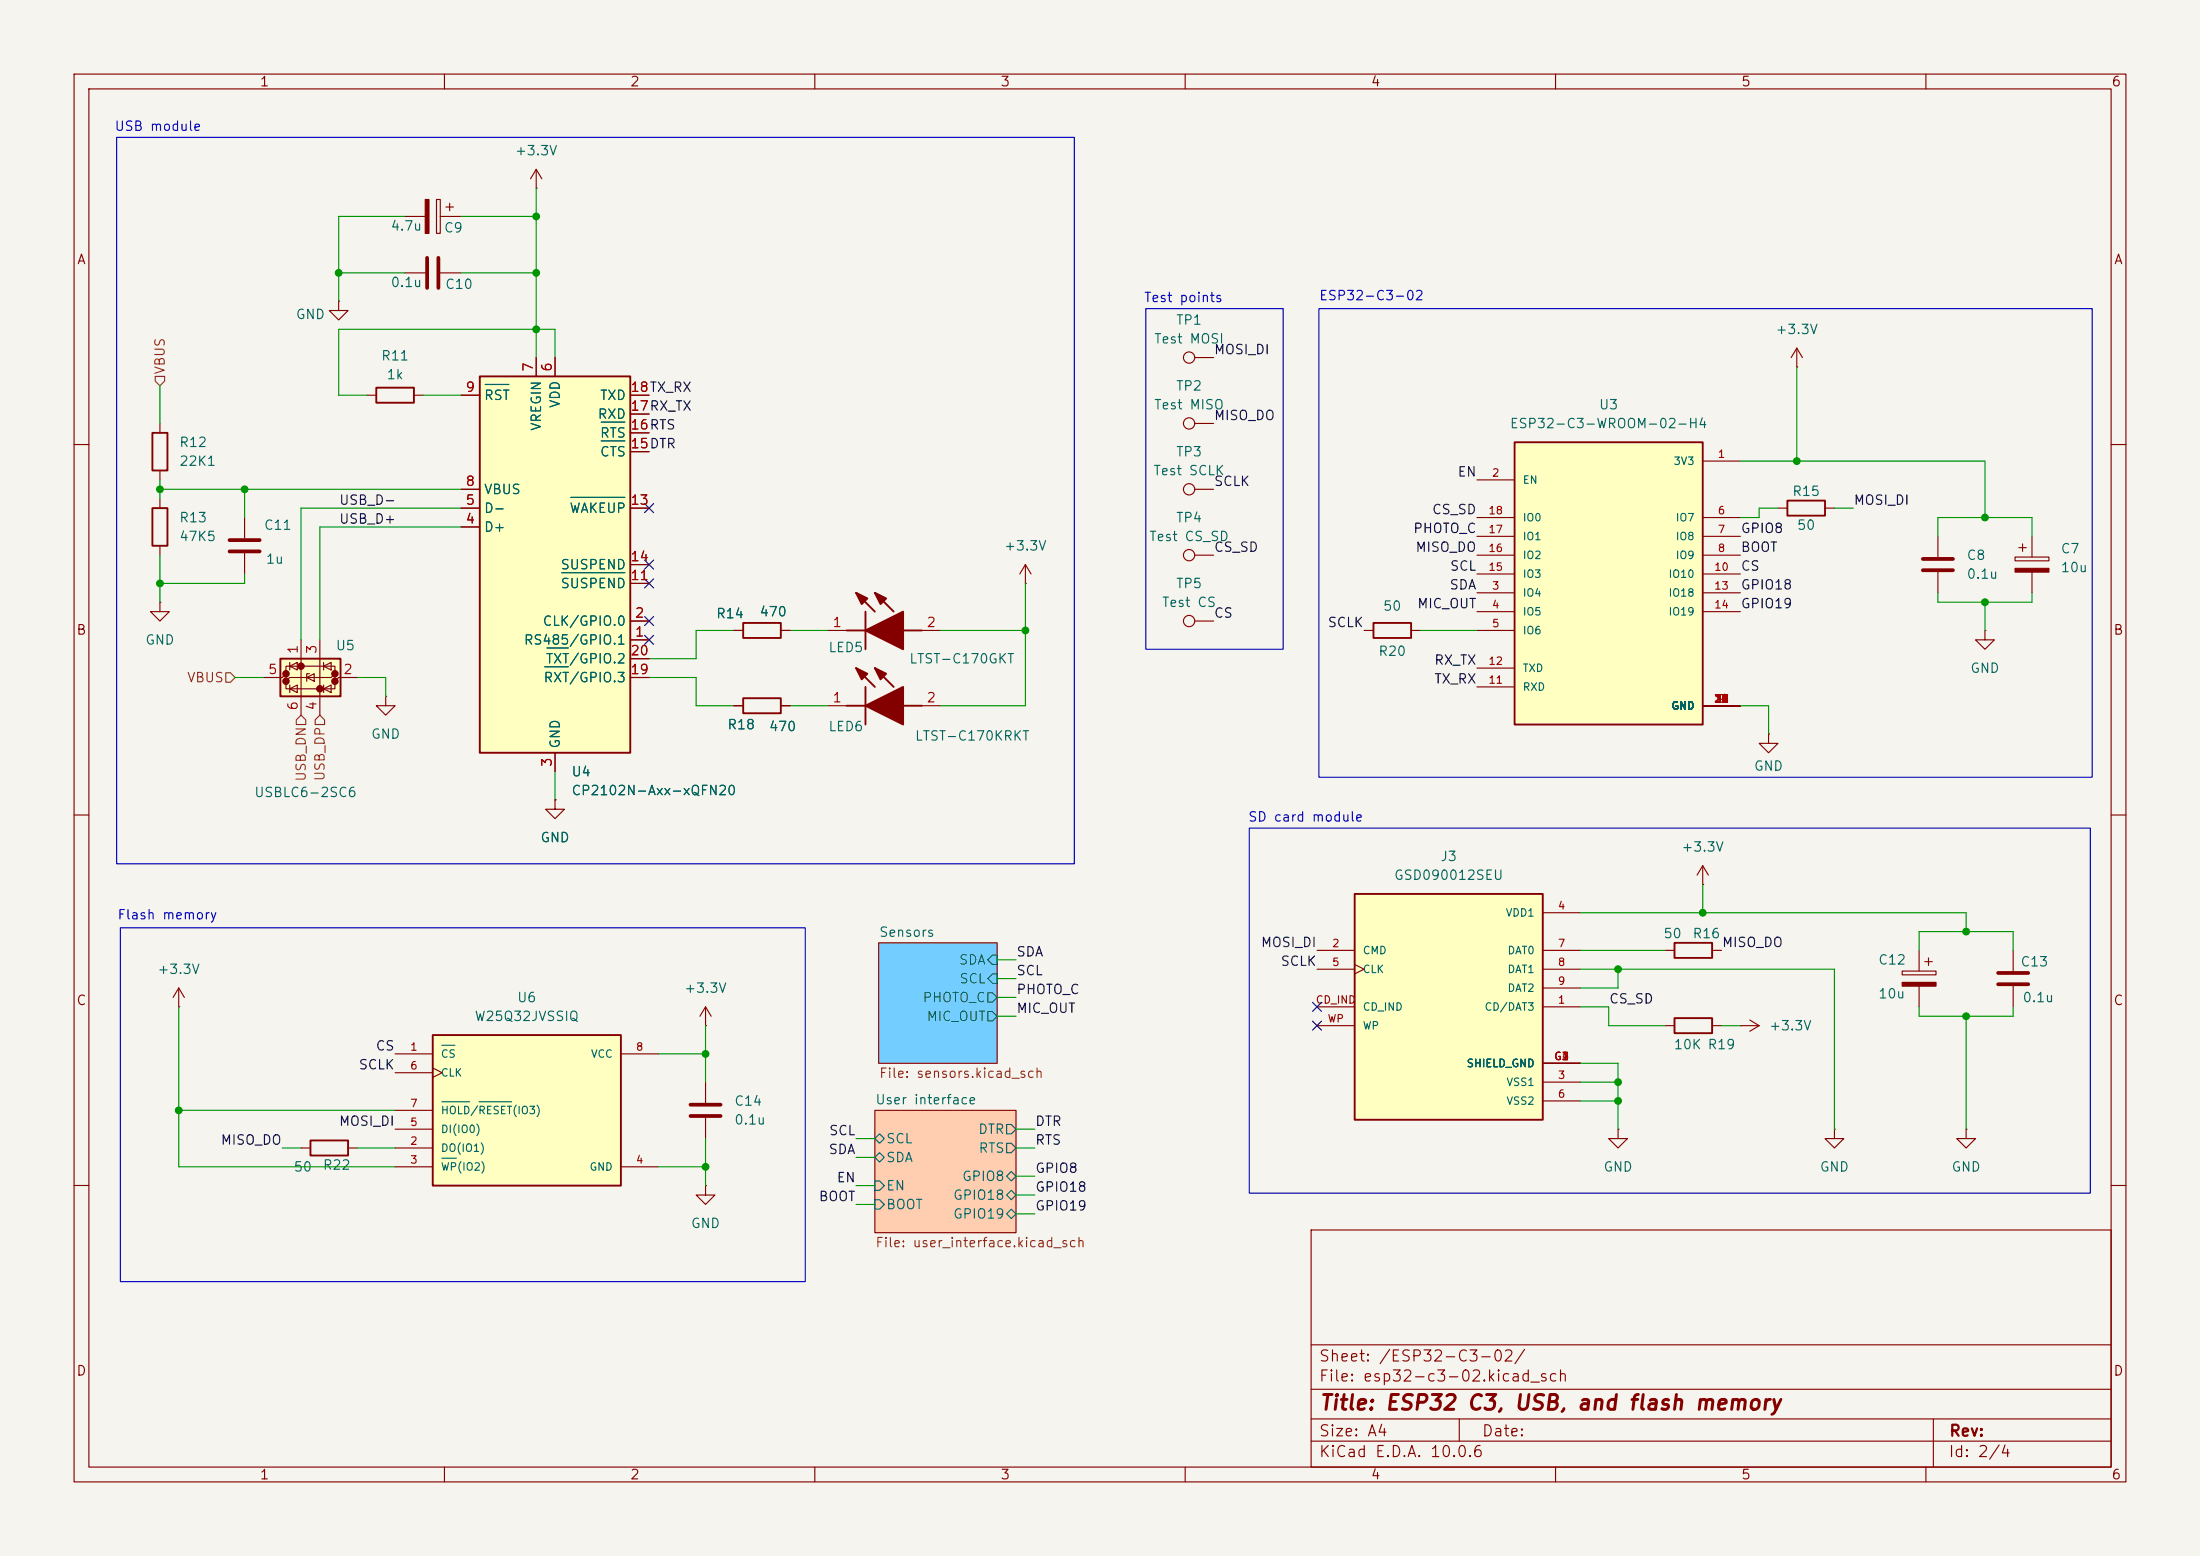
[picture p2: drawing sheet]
<svg xmlns="http://www.w3.org/2000/svg" width="297mm" height="210mm" viewBox="0 0 297 210" stroke-linecap="round" stroke-linejoin="round" font-family="sans-serif">
<path d="M0 0h297v210h-297z" fill="#f5f4ef" stroke="#f5f4ef" stroke-width=".14"/>
<g fill="none" stroke="#840000" stroke-width=".15">
<path d="M10 10h277v190h-277zM12 12h273v186h-273zM60 10v2M110 10v2M160 10v2M210 10v2M260 10v2M161.3 48.3h2.5M10 60h2M285 60h2M21.6 81.3v1.3h1.3l-1.3 1.2-1.3-1.2h1.3M21.6 81.3h.1"/>
<path d="M10 110h2M285 110h2M118.6 127.3h16v16.2h-16zM118.1 149.9h19.1v16.5h-19.1zM218.4 152.4v1.3h1.3l-1.3 1.2-1.2-1.2h1.2M218.4 152.4h.1M10 160h2M177 166h108v32h-108zM285 160h2M60 198v2M110 198v2M160 198v2"/>
<path d="M177 194.5h108M177 191.5h108M177 187.5h108M177 181.5h108M197 191.5v3M210 198v2M260 198v2M261 191.5v6.5"/>
<circle cx="160.5" cy="48.3" r=".76"/>
</g>
<path d="M118.1 149.9h19.1v16.5h-19.1z" fill="#ffcdaf" stroke="#ffcdaf" stroke-width=".14"/>
<path d="M118.6 127.3h16v16.2h-16z" fill="#74cdff" stroke="#74cdff" stroke-width=".14"/>
<g fill="none" stroke="#006464" stroke-width=".15">
<path d="M133.3 136.5h.7l.6 .7-.6 .6h-.7zM133.3 134h.7l.6 .6-.6 .7h-.7zM134 131.4h.6v1.3h-.6l-.7-.6zM134 128.9h.6v1.3h-.6l-.7-.7zM118.1 159.4h.6l.7 .6-.7 .7h-.6zM118.1 153.7l.6-.7 .7 .7-.7 .6zM118.1 156.2l.6-.6 .7 .6-.7 .6zM135.9 151.8h.6l.7 .6-.7 .6h-.6zM135.9 158.8l.6-.7 .7 .7-.7 .6zM135.9 154.3h.6l.7 .6-.7 .7h-.6zM118.1 161.9h.6l.7 .7-.7 .6h-.6zM135.9 161.3l.6-.6 .7 .6-.7 .6z"/>
<path d="M135.9 163.8l.6-.6 .7 .6-.7 .7z"/>
</g>
<path d="M58.4 139.7h25.4v20.3h-25.4z" fill="#ffffc2"/>
<g fill="none" stroke="#840000" stroke-width=".25">
<path d="M20.6 58.4h2v5.1h-2zM100.3 94.2h5.1v2.1h-5.1zM100.3 84.1h5.1v2h-5.1zM114.3 95.3h2.5M114.3 85.1h2.5M115.6 90.2l2.5 2.5M115.6 80l2.5 2.6M116.8 82.6v5M116.8 92.7v5.1M118.1 90.2l2.5 2.5M118.1 80l2.5 2.6M121.9 95.3h2.6"/>
<path d="M121.9 85.1h2.6M185.4 84.1h5.1v2h-5.1zM58.4 139.7h25.4v20.3h-25.4zM226.1 127.3h5v2h-5zM226.1 137.4h5v2h-5zM41.9 153.9h5.1v2.1h-5.1z"/>
</g>
<g fill="none" stroke="#840000" stroke-width=".15">
<path d="M21.6 57.2v1.2M21.6 63.5v1.3M52.1 94v1.3h1.2l-1.2 1.2-1.3-1.2h1.3M52.1 94h.1M99.1 85.1h1.2M99.1 95.3h1.2M105.4 85.1h1.3M105.4 95.3h1.3M111.8 85.1h2.5M111.8 95.3h2.5M124.5 85.1h2.5M124.5 95.3h2.5"/>
<path d="M184.1 85.1h1.3M190.5 85.1h1.3M74.9 108v1.2h1.3l-1.3 1.3-1.2-1.3h1.2M74.9 108h.1M24.1 135.9h.1M24.1 133.4l-.7 1.2M24.1 133.4l.8 1.2M24.1 133.4v2.5M95.2 138.4h.1M95.2 135.9v2.5M95.2 135.9l-.7 1.3M95.2 135.9l.8 1.3"/>
<path d="M224.8 128.3h1.3M224.8 138.4h1.3M231.1 128.3h1.3M231.1 138.4h1.3M40.6 154.9h1.3M47 154.9h1.3M53.3 142.2h5.1M53.3 154.9h5.1M53.3 157.5h5.1M53.3 152.4h5.1M53.3 144.8h5.1M53.3 149.9h5.1"/>
<path d="M58.4 144.1l1.3 .7-1.3 .6M83.8 142.2h5.1M83.8 157.5h5.1M95.2 146.1v2.7M95.2 150.9v2.8M95.2 160v1.3h1.3l-1.3 1.3-1.2-1.3h1.2M95.2 160h.1"/>
</g>
<path d="M59.6 141.1h1.8M59.6 156.3h2M59.6 148.7h3.8M64.7 148.7h4.4" fill="none" stroke="#006464" stroke-width=".15"/>
<path d="M93.2 149.1h4.1M93.2 150.6h4.1" fill="none" stroke="#840000" stroke-width=".51"/>
<g fill="#840000" stroke="#840000" stroke-width=".25">
<path d="M116.8 95.3l5.1-2.6v5.1z"/>
<path d="M115.6 90.2l1.5 .7-.8 .8z"/>
<path d="M118.1 90.2l1.5 .7-.7 .8z"/>
<path d="M116.8 85.1l5.1-2.5v5z"/>
<path d="M115.6 80l1.5 .8-.8 .7z"/>
<path d="M118.1 80l1.5 .8-.7 .7z"/>
</g>
<path d="M204.5 59.7h25.4v38.1h-25.4z" fill="#ffffc2"/>
<path d="M204.5 59.7h25.4v38.1h-25.4z" fill="none" stroke="#840000" stroke-width=".25"/>
<g fill="none" stroke="#840000" stroke-width=".15">
<path d="M199.4 64.8h5.1M199.4 69.9h5.1M199.4 72.4h5.1M199.4 74.9h5.1M199.4 77.5h5.1M229.9 62.2h5M229.9 69.9h5M229.9 72.4h5M229.9 74.9h5M229.9 77.5h5M199.4 80h5.1M199.4 82.6h5.1"/>
<path d="M199.4 85.1h5.1M199.4 92.7h5.1M199.4 90.2h5.1M229.9 80h5M229.9 82.6h5M229.9 95.3h5"/>
</g>
<path d="M64.8 50.8h20.3v50.8h-20.3z" fill="#ffffc2"/>
<path d="M64.8 50.8h20.3v50.8h-20.3z" fill="none" stroke="#840000" stroke-width=".25"/>
<g fill="none" stroke="#840000" stroke-width=".15">
<path d="M62.2 53.3h2.6M72.4 48.3v2.5M74.9 48.3v2.5M85.1 53.3h2.5M85.1 58.4h2.5M85.1 55.9h2.5M62.2 71.1h2.6M62.2 68.6h2.6M62.2 66h2.6M85.1 68.6h2.5M85.1 78.7h2.5M85.1 76.2h2.5"/>
<path d="M85.1 61h2.5M85.1 86.4h2.5M85.1 83.8h2.5M85.1 91.4h2.5M85.1 88.9h2.5M74.9 101.6v2.5"/>
</g>
<path d="M65.5 51.9h3.2M81.2 59.5h3.2M81.2 57h3.2M75.8 77.3h8.6M77 67.1h7.4M73.5 90h3.2M73.8 87.5h2.9" fill="none" stroke="#006464" stroke-width=".15"/>
<path d="M37.8 88.9h8.2v5.1h-8.2z" fill="#ffffc2"/>
<g fill="#840000" stroke="#840000" stroke-width=".51">
<circle cx="40.6" cy="89.9" r=".25"/>
<circle cx="38.6" cy="90.9" r=".25"/>
<circle cx="45.2" cy="90.9" r=".25"/>
<circle cx="38.6" cy="91.9" r=".25"/>
<circle cx="45.2" cy="91.9" r=".25"/>
<circle cx="43.2" cy="93" r=".25"/>
</g>
<g fill="none" stroke="#840000" stroke-width=".15">
<path d="M54.6 29.2h2.8M54.6 36.8h2.8M58.9 26.9h.5v4.6h-.5zM59.4 29.2h2.8M59.4 36.8h2.8M60.2 27.9h1M60.7 27.4v1M72.4 25.4h.1M72.4 22.9l-.8 1.2M72.4 22.9l.8 1.2M72.4 22.9v2.5M45.7 40.6v1.3h1.3l-1.3 1.3-1.3-1.3h1.3"/>
<path d="M45.7 40.6h.1M49.5 53.3h1.3M55.9 53.3h1.2M161.3 57.2h2.5M242.6 49.5h.1M242.6 47l-.8 1.3M242.6 47l.7 1.3M242.6 47v2.5M21.6 67.3v1.3M21.6 73.7v1.2M33 69.9v2.7M33 74.7v2.8"/>
<path d="M138.4 78.7h.1M138.4 76.2l-.7 1.3M138.4 76.2l.8 1.3M138.4 76.2v2.5M161.3 74.9h2.5M161.3 66h2.5M240 68.6h1.3M246.4 68.6h1.2M261.6 72.4v2.8M261.6 77.2v2.8M272 75.2h4.6v.5h-4.6zM272.5 73.9h1.1"/>
<path d="M273 73.4v1M274.3 72.4v2.8M274.3 77.2v2.8M35.6 91.4h2.5l.5-.5v1l.5-.5h5.6l.5-.5v1l.5-.5h2.6M38.6 90.9v-1h6.6v1M38.6 91.9v1.1h6.6v-1.1M39.1 89.9l1-.5v1zM39.1 93l1-.5v1zM39.1 89.4v1M39.1 92.5v1M40.6 86.4v10.1M41.4 91.4l1-.5v1z"/>
<path d="M41.8 90.9h-.4v1M43.2 86.4v10.1M43.7 89.9l1-.5v1zM43.7 93l1-.5v1zM43.7 89.4v1M43.7 92.5v1M161.3 83.8h2.5M238.8 99.1v1.2h1.2l-1.2 1.3-1.3-1.3h1.3M238.8 99.1h.1M268 85.1v1.3h1.2l-1.2 1.2-1.3-1.2h1.3M268 85.1h.1M229.9 119.4h.1"/>
<path d="M229.9 116.8l-.8 1.3M229.9 116.8l.7 1.3M229.9 116.8v2.6M234.9 138.4h.1M234.9 138.4h2.6M236.2 137.7l1.3 .7M237.5 138.4l-1.3 .8M256.8 131.1h4.6v.5h-4.6zM259.1 128.3v2.8M259.1 133.1v2.8M259.8 129.8h1.1M260.3 129.3v1"/>
<path d="M271.8 128.3v2.8M271.8 133.1v2.8M247.6 152.4v1.3h1.3l-1.3 1.2-1.2-1.2h1.2M247.6 152.4h.1M265.4 152.4v1.3h-1.2l1.2 1.2 1.3-1.2h-1.3M265.4 152.4h.1"/>
<circle cx="160.5" cy="57.1" r=".76"/>
<circle cx="160.5" cy="74.9" r=".76"/>
<circle cx="160.5" cy="66" r=".76"/>
<circle cx="160.5" cy="83.8" r=".76"/>
</g>
<path d="M50.8 52.3h5.1v2.1h-5.1zM20.6 68.6h2v5.1h-2zM241.3 67.6h5.1v2h-5.1zM37.8 88.9h8.2v5.1h-8.2z" fill="none" stroke="#840000" stroke-width=".25"/>
<g fill="#840000" stroke="#840000" stroke-width=".15">
<path d="M57.4 26.9h.5v4.6h-.5z"/>
<path d="M272 76.7h4.6v.5h-4.6z"/>
<path d="M256.8 132.6h4.6v.5h-4.6z"/>
</g>
<path d="M57.7 34.8v4.1M59.2 34.8v4.1M31 72.9h4.1M31 74.4h4.1M259.6 75.4h4.1M259.6 77h4.1M269.7 131.3h4.1M269.7 132.8h4.1" fill="none" stroke="#840000" stroke-width=".51"/>
<path d="M182.9 120.7h25.4v30.4h-25.4z" fill="#ffffc2"/>
<path d="M182.9 120.7h25.4v30.4h-25.4z" fill="none" stroke="#840000" stroke-width=".25"/>
<g fill="none" stroke="#840000" stroke-width=".15">
<path d="M62.2 53.3h2.6M72.4 48.3v2.5M74.9 48.3v2.5M85.1 53.3h2.5M85.1 58.4h2.5M85.1 55.9h2.5M62.2 71.1h2.6M62.2 68.6h2.6M62.2 66h2.6M85.1 68.6h2.5M85.1 78.7h2.5M85.1 76.2h2.5"/>
<path d="M85.1 61h2.5M85.1 86.4h2.5M85.1 83.8h2.5M85.1 91.4h2.5M85.1 88.9h2.5M99.1 85.1h1.2M99.1 95.3h1.2M105.4 85.1h1.3M105.4 95.3h1.3M74.9 108h.1M74.9 101.6v2.5M177.8 135.9h5.1"/>
<path d="M177.8 128.3h5.1M177.8 130.8h5.1M177.8 138.4h5.1M182.9 130.2l1.2 .6-1.2 .6M208.3 135.9h5.1M208.3 128.3h5.1M208.3 123.2h5.1M208.3 130.8h5.1M208.3 133.4h5.1M208.3 146.1h5.1M208.3 148.6h5.1M208.3 143.5h5.1"/>
</g>
<path d="M21 50.8h1.2v.6l-.6 .7-.6-.7zM30.5 90.8h.6l.6 .6-.6 .7h-.6zM40.6 96.5l.7 .7v.6h-1.3v-.6zM43.2 96.5l.6 .7v.6h-1.3v-.6z" fill="none" stroke="#725600" stroke-width=".15"/>
<g fill="none" stroke="#009600" stroke-width=".15">
<path d="M45.7 36.8h8.9M54.6 29.2h-8.9v11.4M62.2 36.8h10.2M62.2 29.2h10.2M72.4 25.4v22.9M21.6 52.1v5.1M57.1 53.3h5.1M74.9 48.3v-3.8h-29.2v8.8h3.8M242.6 49.5v12.7M21.6 64.8v2.5M21.6 74.9v6.4M21.6 66h40.6"/>
<path d="M33 66v3.9M33 77.5v1.2h-11.4M62.2 71.1h-19v15.3M62.2 68.6h-21.6v17.8M138.4 78.7v16.6h-11.4M234.9 62.2h33.1v7.7M240 68.6h-2.5v1.3h-2.6M247.6 68.6h2.6M261.6 72.4v-2.5h12.7v2.5M31.7 91.4h3.9M48.3 91.4h3.8v2.6M87.6 91.4h6.4v3.9h5.1"/>
<path d="M99.1 85.1h-5.1v3.8h-6.4M106.7 95.3h5.1M106.7 85.1h5.1M127 85.1h11.4M191.8 85.1h7.6M234.9 95.3h3.9v3.8M261.6 80v1.3h12.7v-1.3M268 81.3v3.8M74.9 104.1v3.9M229.9 119.4v3.8M24.1 135.9v21.6h29.2M95.2 138.4v7.7"/>
<path d="M134.6 134.6h2.6M134.6 137.2h2.6M134.6 132.1h2.6M134.6 129.5h2.6M213.4 128.3h11.4M213.4 130.8h34.2v21.6M213.4 123.2h52v2.5M213.4 135.9h3.8v2.5h7.6M218.4 130.8v2.6h-5M232.4 138.4h2.5M259.1 135.9v1.3h12.7v-1.3M259.1 128.3v-2.6h12.7v2.6"/>
<path d="M265.4 137.2v15.2M24.1 149.9h29.2M38.1 154.9h2.5M48.3 154.9h5M88.9 157.5h6.3M88.9 142.2h6.3M95.2 153.7v6.3M115.6 156.2h2.5M115.6 153.7h2.5M137.2 158.8h2.5M137.2 154.9h2.5M137.2 152.4h2.5"/>
<path d="M213.4 143.5h5v8.9M213.4 148.6h5M213.4 146.1h5M115.6 162.6h2.5M115.6 160h2.5M137.2 163.8h2.5M137.2 161.3h2.5"/>
</g>
<g fill="none" stroke="#000084" stroke-width=".15">
<path d="M87 75.6l1.2 1.2M87 68l1.2 1.2M87 78.1l1.2 1.2M88.2 75.6l-1.2 1.2M88.2 68l-1.2 1.2M88.2 78.1l-1.2 1.2M87 83.2l1.2 1.2M87 85.8l1.2 1.2M88.2 83.2l-1.2 1.2M88.2 85.8l-1.2 1.2M177.2 135.3l1.2 1.2M177.2 137.8l1.2 1.2"/>
<path d="M178.4 135.3l-1.2 1.2M178.4 137.8l-1.2 1.2"/>
</g>
<path d="M15.7 18.5h129.3v98.1h-129.3zM154.7 41.7h18.5v45.9h-18.5zM178.1 41.7h104.3v63.2h-104.3zM168.7 111.8h113.5v49.2h-113.5zM16.3 125.2h92.4v47.8h-92.4z" fill="none" stroke="#0000c2" stroke-width=".15"/>
<path d="M65.5 51.9h3.2M81.2 59.5h3.2M81.2 57h3.2M75.8 77.3h8.6M77 67.1h7.4M73.5 90h3.2M73.8 87.5h2.9" fill="none" stroke="#006464" stroke-width=".15"/>
<g fill="#009600" stroke="#009600" stroke-width=".14">
<circle cx="218.4" cy="148.6" r=".46"/>
<circle cx="218.4" cy="130.8" r=".46"/>
<circle cx="218.4" cy="146.1" r=".46"/>
<circle cx="268" cy="81.3" r=".46"/>
<circle cx="268" cy="69.9" r=".46"/>
<circle cx="242.6" cy="62.2" r=".46"/>
<circle cx="229.9" cy="123.2" r=".46"/>
<circle cx="265.4" cy="125.7" r=".46"/>
<circle cx="265.4" cy="137.2" r=".46"/>
<circle cx="45.7" cy="36.8" r=".46"/>
<circle cx="21.6" cy="78.7" r=".46"/>
<circle cx="21.6" cy="66" r=".46"/>
<circle cx="33" cy="66" r=".46"/>
<circle cx="95.2" cy="142.2" r=".46"/>
<circle cx="95.2" cy="157.5" r=".46"/>
<circle cx="138.4" cy="85.1" r=".46"/>
<circle cx="72.4" cy="36.8" r=".46"/>
<circle cx="72.4" cy="29.2" r=".46"/>
<circle cx="72.4" cy="44.5" r=".46"/>
<circle cx="24.1" cy="149.9" r=".46"/>
</g>
<text font-size="2" fill="#840000" x="178" y="190.8">Title: ESP32 C3, USB, and flash memory</text>
<g font-size="1.5" fill="#840000">
<text x="178" y="184.1">Sheet: /ESP32-C3-02/</text>
<text x="178" y="186.8">File: esp32-c3-02.kicad_sch</text>
<text x="178" y="197">KiCad E.D.A. 10.0.6</text>
<text x="178" y="194.2">Size: A4</text>
<text x="200" y="194.2">Date:</text>
<text x="263" y="197">Id: 2/4</text>
<text x="263" y="194.2">Rev:</text>
</g>
<g font-size="1.3" fill="#840000">
<text x="35" y="12">1</text>
<text x="85" y="12">2</text>
<text x="135" y="12">3</text>
<text x="185" y="12">4</text>
<text x="235" y="12">5</text>
<text x="285" y="12">6</text>
<text x="10.3" y="36">A</text>
<text x="285.3" y="36">A</text>
<text x="10.2" y="86">B</text>
<text x="285.2" y="86">B</text>
<text x="10.2" y="136">C</text>
<text x="285.2" y="136">C</text>
<text x="10.2" y="186">D</text>
<text x="285.2" y="186">D</text>
<text x="35" y="200">1</text>
<text x="85" y="200">2</text>
<text x="135" y="200">3</text>
<text x="185" y="200">4</text>
<text x="235" y="200">5</text>
<text x="285" y="200">6</text>
</g>
<g font-size="1.3" fill="#0000c2">
<text x="15.4" y="18">USB module</text>
<text x="154.3" y="41.1">Test points</text>
<text x="178" y="40.8">ESP32-C3-02</text>
<text x="168.4" y="111.2">SD card module</text>
<text x="15.8" y="124.4">Flash memory</text>
</g>
<g font-size="1.3" fill="#006464">
<text x="69.4" y="21.3">+3.3V</text>
<text x="52.7" y="31.4">4.7u</text>
<text x="59.8" y="31.7">C9</text>
<text x="52.7" y="39.1">0.1u</text>
<text x="60" y="39.3">C10</text>
<text x="39.8" y="43.4">GND</text>
<text x="155.7" y="46.7">Test MOSI</text>
<text x="158.7" y="44.1">TP1</text>
<text x="239.6" y="45.4">+3.3V</text>
<text x="51.4" y="49">R11</text>
<text x="52.1" y="51.5">1k</text>
<text x="158.7" y="53">TP2</text>
<text x="65.3" y="54.3">RST</text>
<text x="73.4" y="58.2" transform="rotate(-90 73.4 58.2)">VREGIN</text>
<text x="75.9" y="55.2" transform="rotate(-90 75.9 55.2)">VDD</text>
<text x="80.6" y="56.8">RXD</text>
<text x="80.9" y="59.4">RTS</text>
<text x="80.9" y="54.3">TXD</text>
<text x="155.7" y="55.6">Test MISO</text>
<text x="203.7" y="58.1">ESP32-C3-WROOM-02-H4</text>
<text x="215.8" y="55.6">U3</text>
<text x="24.1" y="60.7">R12</text>
<text x="24.1" y="63.2">22K1</text>
<text x="80.9" y="61.9">CTS</text>
<text x="155.6" y="64.5">Test SCLK</text>
<text x="158.7" y="61.9">TP3</text>
<text x="24.1" y="70.8">R13</text>
<text x="35.5" y="71.8">C11</text>
<text x="65.3" y="69.5">D-</text>
<text x="65.3" y="67">VBUS</text>
<text x="76.8" y="69.5">WAKEUP</text>
<text x="158.7" y="70.8">TP4</text>
<text x="241.9" y="67.3">R15</text>
<text x="242.5" y="71.8">50</text>
<text x="24.1" y="73.4">47K5</text>
<text x="35.8" y="76.4">1u</text>
<text x="65.3" y="72.1">D+</text>
<text x="75.6" y="77.2">SUSPEND</text>
<text x="135.5" y="74.6">+3.3V</text>
<text x="155" y="73.4">Test CS_SD</text>
<text x="265.4" y="75.9">C8</text>
<text x="278.1" y="75">C7</text>
<text x="278.1" y="77.5">10u</text>
<text x="75.6" y="79.7">SUSPEND</text>
<text x="96.6" y="83.8">R14</text>
<text x="102.5" y="83.5">470</text>
<text x="156.8" y="82.2">Test CS</text>
<text x="158.7" y="79.7">TP5</text>
<text x="186.6" y="82.8">50</text>
<text x="265.4" y="78.4">0.1u</text>
<text x="19.5" y="87.3">GND</text>
<text x="45.2" y="88.1">U5</text>
<text x="70.6" y="87.3">RS485/GPIO.1</text>
<text x="73.2" y="84.8">CLK/GPIO.0</text>
<text x="73.6" y="89.9">TXT/GPIO.2</text>
<text x="111.7" y="88.3">LED5</text>
<text x="122.7" y="89.9">LTST-C170GKT</text>
<text x="186" y="88.8">R20</text>
<text x="73.3" y="92.4">RXT/GPIO.3</text>
<text x="265.9" y="91.1">GND</text>
<text x="50" y="100">GND</text>
<text x="75.9" y="101.1" transform="rotate(-90 75.9 101.1)">GND</text>
<text x="98.1" y="98.8">R18</text>
<text x="103.7" y="99">470</text>
<text x="111.7" y="99">LED6</text>
<text x="123.4" y="100.3">LTST-C170KRKT</text>
<text x="34.2" y="107.9">USBLC6-2SC6</text>
<text x="77.1" y="105.1">U4</text>
<text x="77.1" y="107.6">CP2102N-Axx-xQFN20</text>
<text x="236.7" y="104.3">GND</text>
<text x="72.9" y="114">GND</text>
<text x="188.1" y="119.1">GSD090012SEU</text>
<text x="194.4" y="116.5">J3</text>
<text x="226.9" y="115.3">+3.3V</text>
<text x="21.2" y="131.8">+3.3V</text>
<text x="118.6" y="126.8">Sensors</text>
<text x="129.4" y="130.5">SDA</text>
<text x="224.5" y="126.9">50</text>
<text x="228.4" y="126.9">R16</text>
<text x="253.5" y="130.5">C12</text>
<text x="272.7" y="130.8">C13</text>
<text x="69.7" y="135.6">U6</text>
<text x="92.3" y="134.3">+3.3V</text>
<text x="124.5" y="135.6">PHOTO_C</text>
<text x="129.4" y="133">SCL</text>
<text x="253.5" y="135.1">10u</text>
<text x="273" y="135.6">0.1u</text>
<text x="64" y="138.1">W25Q32JVSSIQ</text>
<text x="125" y="138.1">MIC_OUT</text>
<text x="225.9" y="141.9">10K R19</text>
<text x="238.7" y="139.4">+3.3V</text>
<text x="99" y="149.6">C14</text>
<text x="118.1" y="149.4">User interface</text>
<text x="99" y="152.1">0.1u</text>
<text x="119.5" y="154.6">SCL</text>
<text x="132" y="153.4">DTR</text>
<text x="132" y="155.9">RTS</text>
<text x="39.6" y="158.4">50</text>
<text x="43.5" y="158.2">R22</text>
<text x="119.5" y="161">EN</text>
<text x="119.5" y="157.2">SDA</text>
<text x="129.8" y="159.7">GPIO8</text>
<text x="216.4" y="158.4">GND</text>
<text x="245.6" y="158.4">GND</text>
<text x="263.4" y="158.4">GND</text>
<text x="93.2" y="166.1">GND</text>
<text x="119.5" y="163.5">BOOT</text>
<text x="128.6" y="162.3">GPIO18</text>
<text x="128.6" y="164.8">GPIO19</text>
</g>
<g font-size="1.3" fill="#725600">
<text x="22.6" y="50.6" transform="rotate(-90 22.6 50.6)">VBUS</text>
<text x="25.2" y="92.4">VBUS</text>
<text x="41.6" y="105.6" transform="rotate(-90 41.6 105.6)">USB_DN</text>
<text x="44.1" y="105.5" transform="rotate(-90 44.1 105.5)">USB_DP</text>
<text x="118.6" y="145.8">File: sensors.kicad_sch</text>
<text x="118.1" y="168.7">File: user_interface.kicad_sch</text>
</g>
<g font-size="1.3" fill="#a90000">
<text x="62.8" y="53.2">9</text>
<text x="72.3" y="50.3" transform="rotate(-90 72.3 50.3)">7</text>
<text x="74.8" y="50.3" transform="rotate(-90 74.8 50.3)">6</text>
<text x="85" y="53.2">18TX_RX</text>
<text x="85" y="53.2">18</text>
<text x="85" y="58.3">16RTS</text>
<text x="85" y="55.7">17RX_TX</text>
<text x="85" y="58.3">16</text>
<text x="85" y="55.7">17</text>
<text x="62.8" y="65.9">8</text>
<text x="85" y="60.8">15DTR</text>
<text x="85" y="60.8">15</text>
<text x="62.8" y="71">4</text>
<text x="62.8" y="68.4">5</text>
<text x="85" y="68.4">13</text>
<text x="85" y="76.1">14</text>
<text x="85" y="78.6">11</text>
<text x="85.6" y="83.7">2</text>
<text x="40.5" y="88.4" transform="rotate(-90 40.5 88.4)">1</text>
<text x="43" y="88.4" transform="rotate(-90 43 88.4)">3</text>
<text x="85" y="88.8">20</text>
<text x="85.6" y="86.2">1</text>
<text x="112.3" y="85">1</text>
<text x="125" y="85">2</text>
<text x="36.1" y="91.3">5</text>
<text x="40.5" y="96" transform="rotate(-90 40.5 96)">6</text>
<text x="43" y="96" transform="rotate(-90 43 96)">4</text>
<text x="46.3" y="91.3">2</text>
<text x="85" y="91.3">19</text>
<text x="112.3" y="95.1">1</text>
<text x="125" y="95.1">2</text>
<text x="74.8" y="103.6" transform="rotate(-90 74.8 103.6)">3</text>
</g>
<g font-size="1.3" fill="#0f0f0f">
<text x="163.8" y="48.1">MOSI_DI</text>
<text x="163.8" y="57">MISO_DO</text>
<text x="163.8" y="65.9">SCLK</text>
<text x="196.7" y="64.6">EN</text>
<text x="45.7" y="71">USB_D+</text>
<text x="45.7" y="68.5">USB_D-</text>
<text x="193.2" y="69.7">CS_SD</text>
<text x="250.2" y="68.5">MOSI_DI</text>
<text x="163.8" y="74.8">CS_SD</text>
<text x="190.7" y="72.3">PHOTO_C</text>
<text x="191" y="74.8">MISO_DO</text>
<text x="195.7" y="77.3">SCL</text>
<text x="234.9" y="77.3">CS</text>
<text x="234.9" y="74.8">BOOT</text>
<text x="234.9" y="72.3">GPIO8</text>
<text x="163.8" y="83.7">CS</text>
<text x="191.2" y="82.4">MIC_OUT</text>
<text x="195.6" y="79.9">SDA</text>
<text x="234.9" y="82.4">GPIO19</text>
<text x="234.9" y="79.9">GPIO18</text>
<text x="179.1" y="85">SCLK</text>
<text x="193.5" y="90">RX_TX</text>
<text x="193.5" y="92.6">TX_RX</text>
<text x="137.1" y="132">SCL</text>
<text x="137.1" y="129.4">SDA</text>
<text x="170.1" y="128.1">MOSI_DI</text>
<text x="172.8" y="130.7">SCLK</text>
<text x="232.4" y="128.1">MISO_DO</text>
<text x="137.1" y="134.5">PHOTO_C</text>
<text x="137.1" y="137">MIC_OUT</text>
<text x="217.1" y="135.8">CS_SD</text>
<text x="50.6" y="142.1">CS</text>
<text x="48.3" y="144.7">SCLK</text>
<text x="29.7" y="154.8">MISO_DO</text>
<text x="45.7" y="152.3">MOSI_DI</text>
<text x="111.8" y="153.5">SCL</text>
<text x="139.7" y="154.8">RTS</text>
<text x="139.7" y="152.3">DTR</text>
<text x="111.8" y="156.1">SDA</text>
<text x="112.9" y="159.9">EN</text>
<text x="139.7" y="161.2">GPIO18</text>
<text x="139.7" y="158.6">GPIO8</text>
<text x="110.4" y="162.4">BOOT</text>
<text x="139.7" y="163.7">GPIO19</text>
</g>
<g font-size="1" fill="#a90000">
<text x="201.3" y="64.6">2</text>
<text x="231.8" y="62">1</text>
<text x="200.9" y="69.7">18</text>
<text x="231.8" y="69.7">6</text>
<text x="200.9" y="77.3">15</text>
<text x="200.9" y="74.7">16</text>
<text x="200.9" y="72.2">17</text>
<text x="231.3" y="77.3">10</text>
<text x="231.8" y="72.2">7</text>
<text x="231.8" y="74.7">8</text>
<text x="201.3" y="79.8">3</text>
<text x="201.3" y="82.4">4</text>
<text x="231.3" y="79.8">13</text>
<text x="231.3" y="82.4">14</text>
<text x="200.9" y="90">12</text>
<text x="201.3" y="84.9">5</text>
<text x="200.9" y="92.5">11</text>
<text x="231.3" y="95.1">19</text>
<text x="231.3" y="95.1">20</text>
<text x="231.3" y="95.1">27</text>
<text x="231.3" y="95.1">30</text>
<text x="231.3" y="95.1">37</text>
<text x="231.8" y="95.1">9</text>
<text x="232.3" y="95.1">1</text>
<text x="232.3" y="95.1">2</text>
<text x="232.3" y="95.1">3</text>
<text x="232.3" y="95.1">4</text>
<text x="232.3" y="95.1">5</text>
<text x="232.3" y="95.1">6</text>
<text x="232.3" y="95.1">8</text>
<text x="232.3" y="95.1">9</text>
<text x="210.2" y="123">4</text>
<text x="179.8" y="128.1">2</text>
<text x="179.8" y="130.6">5</text>
<text x="210.2" y="128.1">7</text>
<text x="210.2" y="130.6">8</text>
<text x="177.6" y="135.7">CD_IND</text>
<text x="210.2" y="135.7">1</text>
<text x="210.2" y="133.2">9</text>
<text x="55.3" y="142.1">1</text>
<text x="85.8" y="142.1">8</text>
<text x="179.1" y="138.2">WP</text>
<text x="209.7" y="143.3">G1</text>
<text x="210.7" y="143.3">2</text>
<text x="210.7" y="143.3">3</text>
<text x="210.7" y="143.3">4</text>
<text x="55.3" y="144.6">6</text>
<text x="55.3" y="149.7">7</text>
<text x="210.2" y="145.9">3</text>
<text x="210.2" y="148.4">6</text>
<text x="55.3" y="154.8">2</text>
<text x="55.3" y="152.2">5</text>
<text x="55.3" y="157.3">3</text>
<text x="85.8" y="157.3">4</text>
</g>
<g font-size="1" fill="#006464">
<text x="205.5" y="65.5">EN</text>
<text x="225.8" y="63">3V3</text>
<text x="205.5" y="70.6">IO0</text>
<text x="226.1" y="70.6">IO7</text>
<text x="205.5" y="75.7">IO2</text>
<text x="205.5" y="73.2">IO1</text>
<text x="226.1" y="73.2">IO8</text>
<text x="226.1" y="75.7">IO9</text>
<text x="205.5" y="80.8">IO4</text>
<text x="205.5" y="83.3">IO5</text>
<text x="205.5" y="78.2">IO3</text>
<text x="225.2" y="78.2">IO10</text>
<text x="225.2" y="80.8">IO18</text>
<text x="225.2" y="83.3">IO19</text>
<text x="205.5" y="85.9">IO6</text>
<text x="205.5" y="93.5">RXD</text>
<text x="205.5" y="90.9">TXD</text>
<text x="225.6" y="96">GND</text>
<text x="203.2" y="124">VDD1</text>
<text x="183.9" y="129">CMD</text>
<text x="183.9" y="131.6">CLK</text>
<text x="203.4" y="129">DAT0</text>
<text x="203.4" y="131.6">DAT1</text>
<text x="183.9" y="136.7">CD_IND</text>
<text x="200.3" y="136.7">CD/DAT3</text>
<text x="203.4" y="134.1">DAT2</text>
<text x="59.4" y="143">CS</text>
<text x="79.7" y="143">VCC</text>
<text x="183.9" y="139.2">WP</text>
<text x="59.4" y="145.5">CLK</text>
<text x="197.9" y="144.3">SHIELD_GND</text>
<text x="203.3" y="146.8">VSS1</text>
<text x="203.3" y="149.4">VSS2</text>
<text x="59.4" y="155.7">DO(IO1)</text>
<text x="59.4" y="153.2">DI(IO0)</text>
<text x="59.4" y="150.6">HOLD/RESET(IO3)</text>
<text x="59.4" y="158.2">WP(IO2)</text>
<text x="79.5" y="158.2">GND</text>
</g>
</svg>
